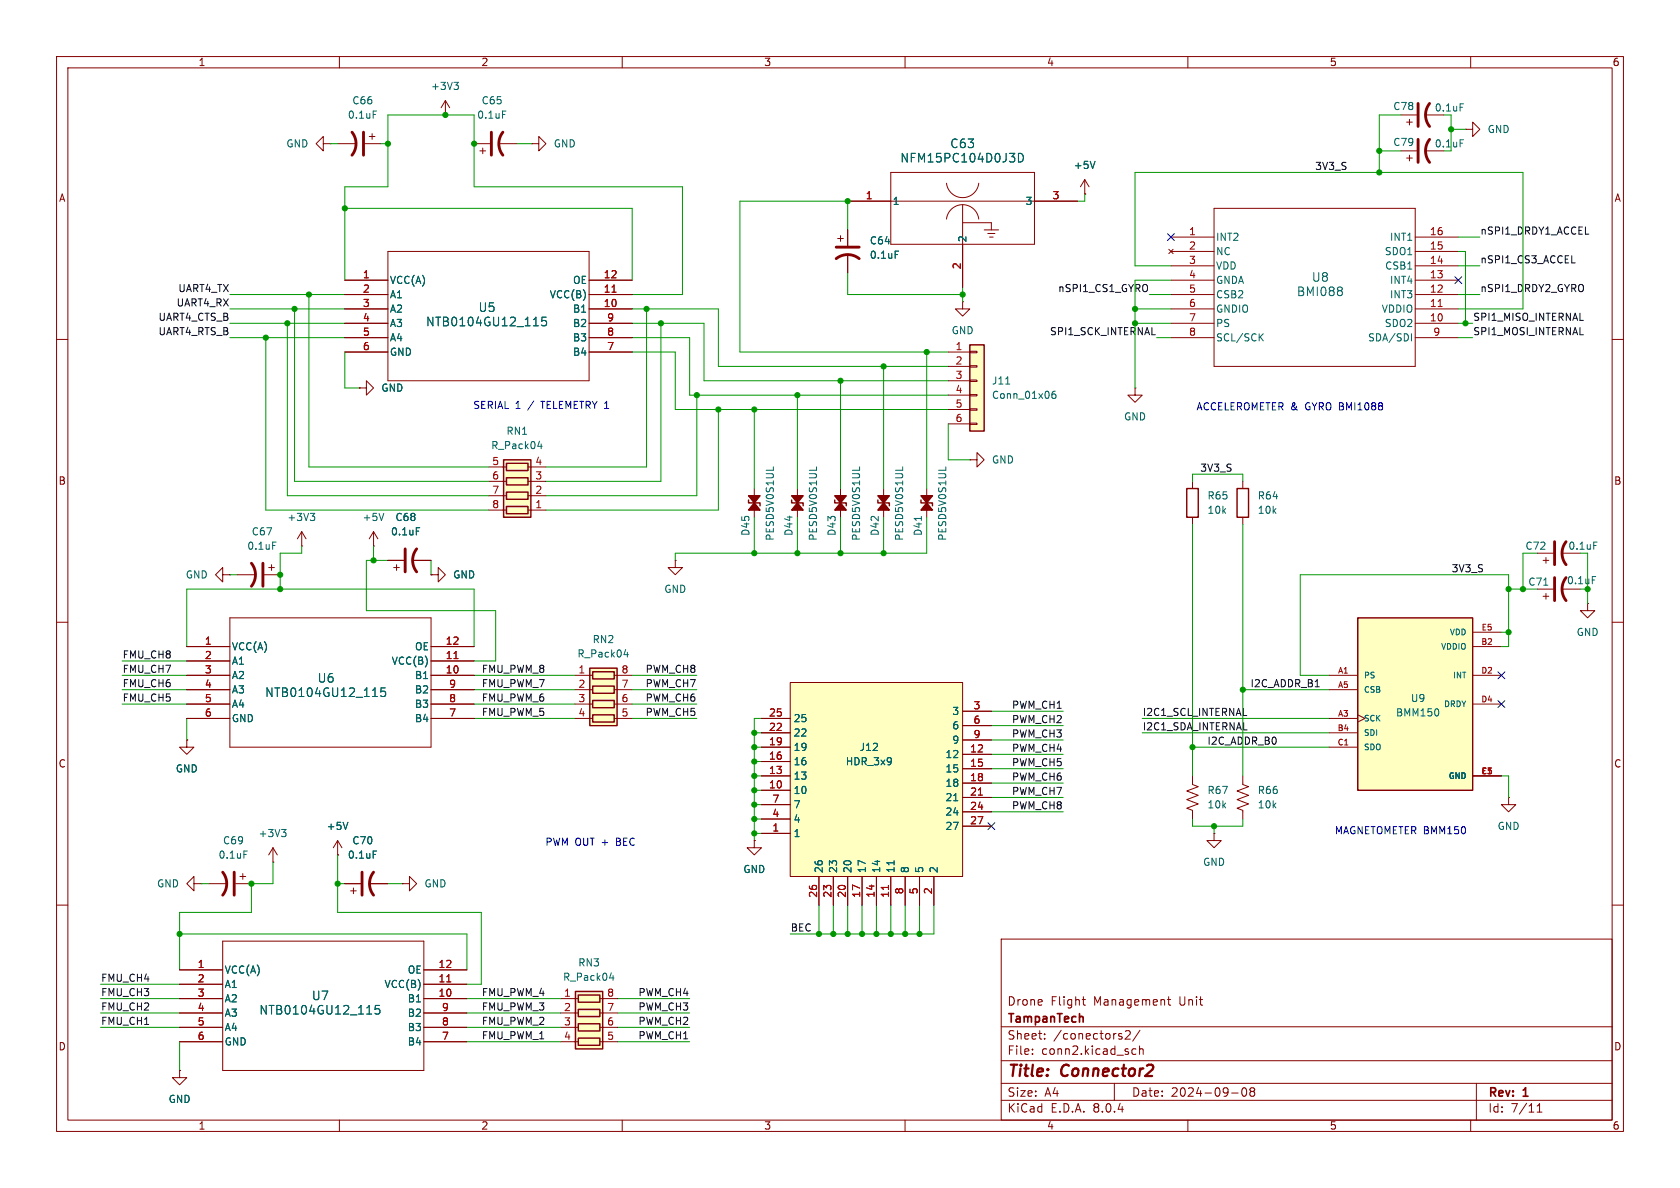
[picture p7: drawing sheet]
<svg xmlns="http://www.w3.org/2000/svg" width="297mm" height="210mm" viewBox="0 0 297 210" stroke-linecap="round" stroke-linejoin="round" font-family="sans-serif">
<g fill="none" stroke="#840000" stroke-width=".18">
<path d="M10 10h277v190h-277zM12 12h273v186h-273zM60 10v2M78.7 17.8l-.7 1.3M78.7 17.8v2.5M78.7 17.8l.8 1.3M110 10v2M160 10v2M210 10v2M260 10v2M78.7 20.3h.1M10 60h2"/>
<path d="M285 60h2M163.8 86.4v5M10 110h2M33 114.3h7.6M33 119.4h7.6M33 116.8h7.6M40.6 109.2h35.6v22.9h-35.6zM76.2 114.3h7.6M76.2 119.4h7.6M76.2 116.8h7.6M285 110h2M33 130.8v1.3h1.3l-1.3 1.3-1.3-1.3h1.3"/>
<path d="M33 130.8h.1M33 121.9h7.6M33 124.5h7.6M33 127h7.6M76.2 121.9h7.6M76.2 124.5h7.6M76.2 127h7.6M210.8 137.2v1.5l1 .4-2 .7 2 .8-2 .8 2 .7-2 .8 1 .4v1.5M10 160h2M214.6 147.3v1.3h1.3l-1.3 1.3-1.2-1.3h1.2M214.6 147.3h.1M285 160h2"/>
<path d="M177 166h108v32h-108zM191.3 176.7h.6M191.5 176.2v1.3l.4 .2M206.4 176.7h.6M206.6 176.2v1.3l.4 .2M60 198v2M110 198v2M160 198v2M177 194.5h108M177 191.5h108M177 187.5h108M177 181.5h108"/>
<path d="M182.5 186.3v.1M182.5 185.5v.1M184.7 183.6v.1M184.7 182.8v.1M197 191.5v3M198.3 183.3v.3M199 182.3l.5-.1 .2 .1 .1 .3-.9 1.1h.9M200.2 186.3l.2 .1 .4-.1M200.8 185.5l-.4-.1-.2 .1M201.5 185.5l.2-.1 .3 .1 .1 .9M201.5 184.9v1.5M201.5 182.1l-1.3 2"/>
<path d="M210 198v2M217.7 193.2h1.2M219.7 192.4l.2-.1a.81 .81 0 0 1 .6 .6 .81 .81 0 0 1-.3 .8l-.2 .1a.81 .81 0 0 1-.3-1.4zM221.2 192.9l-.2-.2 .2-.4 .5 .1 .1 .2-.3 .3M221.2 192.9l-.2 .3v.3l.2 .3 .5-.1 .1-.2-.1-.4-.2-.2M221.2 192.9h.3M260 198v2M261 191.5v6.5M271.7 196.6h.9M271.7 195.5l.5-.4v1.5"/>
</g>
<path d="M191.4 179.8l.1 .9" fill="none" stroke="#840000" stroke-width=".3"/>
<path d="M162.8 88.4v.5h2v.5" fill="none" stroke="#840000" stroke-width=".25"/>
<g fill="#840000" stroke="#840000" stroke-width=".25">
<path d="M163.8 88.9l1 1.3h-2z"/>
<path d="M162.8 87.6h2l-1 1.3z"/>
</g>
<path d="M80.3 14.5h.7l-.4 .5M80.8 15l.2 .3v.3l-.2 .2M162.9 91.3v.7M167.2 82.5v.6M65.9 123.1h.8M68.1 121.6h-.7l-.1 .7 .2-.1 .5 .1 .2 .2-.1 .5-.2 .1-.6-.1" fill="none" stroke="#006464" stroke-width=".18"/>
<path d="M80.3 116.4h.7" fill="none" stroke="#a90000" stroke-width=".18"/>
<path d="M240 109.2h20.3v30.5h-20.3z" fill="#ffffc2"/>
<path d="M140 88.4v.5h2v.5M147.6 88.4v.5h2v.5M155.2 88.4v.5h2v.5M240 109.2h20.3v30.5h-20.3z" fill="none" stroke="#840000" stroke-width=".25"/>
<g fill="none" stroke="#840000" stroke-width=".18">
<path d="M57.1 25.4v-1.3l-1.2 1.3 1.2 1.3v-1.3h1.3M58.4 25.4h.1M59.7 25.4h3.3M64.5 25.4h2.8M65.3 24.1h1M65.8 23.6v1M141 86.4v5M148.6 86.4v5M156.2 86.4v5M271.8 97.8h2.8M272.8 99.1h1M273.3 98.6v1"/>
<path d="M276.1 97.8h3.3M234.9 119.4h5.1M260.3 119.4h5.1M260.3 114.3h5.1M260.3 111.8h5.1M271.8 104.1h2.8M272.8 105.4h1M273.3 104.9v1M276.1 104.1h3.3M280.7 106.7v1.3h1.2l-1.2 1.2-1.3-1.2h1.3M280.7 106.7h.1M219.7 137.2v1.5l1 .4-2 .7 2 .8-2 .8 2 .7-2 .8 1 .4v1.5"/>
<path d="M234.9 127h5.1M234.9 121.9h5.1M234.9 129.5h5.1M234.9 132.1h5.1M240 126.4l1.3 .6-1.3 .6M260.3 137.2h5.1M260.3 124.5h5.1M266.7 141v1.2h1.3l-1.3 1.3-1.3-1.3h1.3M266.7 141h.1"/>
</g>
<path d="M66 19.6h.6M144.3 82.5v.6M152 82.5v.6M159.6 82.5v.6M281.8 95.8h.6M272.9 103.4h.7M281.5 101.9h.6M254.3 125.5v.8" fill="none" stroke="#006464" stroke-width=".18"/>
<path d="M62.2 23.4a3.3 3.3 0 0 1 0 4M64.3 23.4v4M274.8 95.8v4M276.9 95.8a3.3 3.3 0 0 0 0 4M274.8 102.1v4.1M276.9 102.1a3.3 3.3 0 0 0 0 4.1" fill="none" stroke="#840000" stroke-width=".51"/>
<g fill="#840000" stroke="#840000" stroke-width=".25">
<path d="M141 88.9l1 1.3h-2z"/>
<path d="M140 87.6h2l-1 1.3z"/>
<path d="M148.6 88.9l1 1.3h-2z"/>
<path d="M147.6 87.6h2l-1 1.3z"/>
<path d="M156.2 88.9l1 1.3h-2z"/>
<path d="M155.2 87.6h2l-1 1.3z"/>
</g>
<path d="M139.7 120.7h30.5v34.2h-30.5z" fill="#ffffc2"/>
<g fill="none" stroke="#840000" stroke-width=".18">
<path d="M61 49.5h7.6M61 54.6h7.6M61 52.1h7.6M61 57.2h7.6M61 59.7h7.6M68.6 44.5h35.5v22.8h-35.5zM104.1 49.5h7.7M104.1 54.6h7.7M104.1 52.1h7.7M104.1 57.2h7.7M104.1 59.7h7.7M61 62.2h7.6"/>
<path d="M104.1 62.2h7.7M134.6 139.7h5.1M134.6 137.2h5.1M134.6 134.6h5.1M134.6 132.1h5.1M134.6 129.5h5.1M134.6 127h5.1M139.7 120.7h30.5v34.2h-30.5zM170.2 133.4h5.1M170.2 135.9h5.1M170.2 138.4h5.1M170.2 125.7h5.1"/>
<path d="M170.2 128.3h5.1M170.2 130.8h5.1M134.6 147.3h5.1M134.6 144.8h5.1M134.6 142.2h5.1M144.8 154.9v5.1M147.3 154.9v5.1M149.9 154.9v5.1M152.4 154.9v5.1M154.9 154.9v5.1M157.5 154.9v5.1M160 154.9v5.1"/>
<path d="M162.6 154.9v5.1M165.1 154.9v5.1M170.2 141h5.1M170.2 143.5h5.1M170.2 146.1h5.1"/>
</g>
<path d="M94.3 57.6h.9M96.6 56.1h-.8v.7l.2-.2 .5 .1 .1 .2v.5l-.3 .2-.5-.2M158.1 152.2v.7M168.6 141.5h.7" fill="none" stroke="#006464" stroke-width=".18"/>
<path d="M108.2 51.7h.7M157.1 156.5v.7M173 140.6h.7" fill="none" stroke="#a90000" stroke-width=".18"/>
<path d="M89 81.3h4.9v10.1h-4.9z" fill="#ffffc2"/>
<path d="M89 81.3h4.9v10.1h-4.9zM89.5 89.5h3.8v1.3h-3.8zM89.5 87h3.8v1.3h-3.8zM89.5 84.5h3.8v1.2h-3.8zM89.5 81.9h3.8v1.3h-3.8zM132.3 88.4v.5h2.1v.5" fill="none" stroke="#840000" stroke-width=".25"/>
<g fill="none" stroke="#840000" stroke-width=".18">
<path d="M83.8 25.4h2.8M84.8 26.7h1.1M85.3 26.2v1M88.1 25.4h3.3M94 25.4h1.2v-1.3l1.3 1.3-1.3 1.3v-1.3M94 25.4h.1M63.5 68.6h1.3v-1.3l1.2 1.3-1.2 1.3v-1.3M63.5 68.6h.1M53.3 96.5h.1M53.3 94l-.7 1.3M53.3 94v2.5M53.3 94l.8 1.3"/>
<path d="M66 96.5h.1M66 94l-.7 1.3M66 94v2.5M66 94l.8 1.3M68.6 99.1h2.8M70.1 99.8v1M72.9 99.1h3.3M86.4 90.2h3.1M86.4 87.6h3.1M86.4 85.1h3.1M86.4 82.6h3.1M93.3 90.2h3.2"/>
<path d="M93.3 87.6h3.2M93.3 85.1h3.2M93.3 82.6h3.2M119.4 99.1v1.2h1.2l-1.2 1.3-1.3-1.3h1.3M119.4 99.1h.1M133.3 86.4v5M39.4 101.6v-1.3l-1.3 1.3 1.3 1.3v-1.3h1.2M40.6 101.6h.1M69.6 100.3h1M76.2 101.6h1.3v-1.3l1.2 1.3-1.2 1.3v-1.3M76.2 101.6h.1M48.3 152.4h.1"/>
<path d="M48.3 149.9l-.8 1.2M48.3 149.9v2.5M48.3 149.9l.7 1.2M59.7 151.1h.1M59.7 148.6l-.8 1.3M59.7 148.6v2.5M59.7 148.6l.8 1.3M133.3 148.6v1.3h1.3l-1.3 1.2-1.2-1.2h1.2M133.3 148.6h.1"/>
</g>
<path d="M88.8 19.6h.6M95.1 78.9h.8M95.7 78.5v.8M54.9 90.7h.7l-.4 .5M55.4 91.2l.2 .3v.3l-.2 .2M67.9 90.7l-.5 1.3M73.6 93.3h.6M136.7 82.5v.6M49.8 146.6h.8l-.5 .5M50.3 147.1l.3 .3v.3l-.3 .2M61.5 145.4l-.4 1.2" fill="none" stroke="#006464" stroke-width=".18"/>
<path d="M86.9 23.4v4M88.9 23.4a3.3 3.3 0 0 0 0 4M71.6 97v4.1M73.7 97a3.3 3.3 0 0 0 0 4.1" fill="none" stroke="#840000" stroke-width=".51"/>
<g fill="#840000" stroke="#840000" stroke-width=".25">
<path d="M133.3 88.9l1.1 1.3h-2.1z"/>
<path d="M132.3 87.6h2.1l-1.1 1.3z"/>
</g>
<path d="M101.7 175.3h4.9v10.1h-4.9z" fill="#ffffc2"/>
<path d="M209.8 86.4h2v5h-2zM218.7 86.4h2v5h-2zM101.7 175.3h4.9v10.1h-4.9zM102.2 175.9h3.8v1.3h-3.8zM102.2 178.4h3.8v1.3h-3.8zM102.2 181h3.8v1.2h-3.8zM102.2 183.5h3.8v1.3h-3.8z" fill="none" stroke="#840000" stroke-width=".25"/>
<g fill="none" stroke="#840000" stroke-width=".18">
<path d="M149.9 35.6h40.6M157.5 30.5h25.4v12.7h-25.4zM167.3 32.4a2.87 2.87 0 0 0 2.9 2.5 2.87 2.87 0 0 0 2.8-2.5M167.3 38.7a2.87 2.87 0 0 1 2.9-2.5 2.87 2.87 0 0 1 2.8 2.5M170.2 36.2v14.6M170.2 39.4h5.1v1.2M214.6 36.8h35.6v28h-35.6zM247.6 20.3h2.8M248.7 21.6h1M249.2 21.1v1M252 20.3h3.3M170.2 53.3v1.3h1.2l-1.2 1.3-1.3-1.3h1.3"/>
<path d="M170.2 53.3h.1M174 40.6h2.5M174.6 41.3h1.3M174.9 41.9h.7M206.6 44.1l.8 .7M207 41.9h7.6M207 57.2h7.6M207 54.6h7.6M207 52.1h7.6M207 49.5h7.6M207 47h7.6M207 44.5h7.6"/>
<path d="M207 59.7h7.6M207.4 44.1l-.8 .7M250.2 41.9h7.6M250.2 57.2h7.6M250.2 54.6h7.6M250.2 52.1h7.6M250.2 49.5h7.6M250.2 47h7.6M250.2 44.5h7.6M250.2 59.7h7.6M200.7 68.6v1.3h1.2l-1.2 1.2-1.3-1.2h1.3M200.7 68.6h.1"/>
<path d="M48 99.8v1M171.4 81.3h1.3v-1.3l1.3 1.3-1.3 1.3v-1.3M171.4 81.3h.1M210.8 85.1v1.3M210.8 91.4v1.3M219.7 85.1v1.3M219.7 91.4v1.3M41.9 101.6h3.3M46.7 101.6h2.8M47.5 100.3h1M34.3 156.2v-1.3l-1.3 1.3 1.3 1.3v-1.3h1.3M35.6 156.2h.1"/>
<path d="M36.8 156.2h3.3M41.7 156.2h2.7M42.4 154.9h1M42.9 154.4v1M61 156.2h2.8M62 157.5h1M62.5 157v1M65.3 156.2h3.3M31.7 176.5h7.7M31.7 179.1h7.7M31.7 171.5h7.7M31.7 174h7.7"/>
<path d="M39.4 166.4h35.5v22.8h-35.5zM74.9 176.5h7.6M74.9 179.1h7.6M74.9 171.5h7.6M74.9 174h7.6M99.1 176.5h3.1M99.1 179.1h3.1M106 176.5h3.2M106 179.1h3.2M31.7 189.2v1.3h1.3l-1.3 1.3-1.2-1.3h1.2M31.7 189.2h.1M31.7 181.6h7.7"/>
<path d="M31.7 184.2h7.7M74.9 181.6h7.6M74.9 184.2h7.6M99.1 181.6h3.1M99.1 184.2h3.1M106 181.6h3.2M106 184.2h3.2"/>
</g>
<g fill="none" stroke="#006464" stroke-width=".18">
<path d="M258.1 18.4h.6M180 27.1a.77 .77 0 0 1 .9 .8 .77 .77 0 0 1-.9 .7zM222.8 59.5l.5 .8M223.3 59l-.7 .7M237 50.7l.3 .3-.3 .4 .2 .1 .1 .5-.3 .3M249.5 59v1.3M48.2 95.8h.6M43.1 150.4h.6M66 150.4h.6M64.8 179.3h.9M67.1 177.7h-.7l-.1 .8 .2-.2 .5 .1 .2 .2-.1 .5-.2 .2-.6-.2M107.8 172.9h.8"/>
<path d="M108.4 172.5v.8"/>
</g>
<path d="M250.7 18.3v4.1M252.7 18.3a3.3 3.3 0 0 0 0 4.1M44.4 99.6a3.3 3.3 0 0 1 0 4M46.5 99.6v4M39.4 154.2a3.3 3.3 0 0 1 0 4M41.4 154.2v4M64 154.2v4M66 154.2a3.3 3.3 0 0 0 0 4" fill="none" stroke="#840000" stroke-width=".51"/>
<path d="M254.2 54.2h.8M79 173.6h.7" fill="none" stroke="#a90000" stroke-width=".18"/>
<path d="M171.4 61h2.6v15.2h-2.6z" fill="#ffffc2"/>
<path d="M167.6 62.2h3.8M167.6 64.8h3.8M167.6 67.3h3.8M167.6 69.9h3.8M167.6 72.4h3.8M167.6 74.9h3.8M171.4 74.8h1.3v.3h-1.3zM171.4 72.3h1.3v.2h-1.3zM171.4 69.7h1.3v.3h-1.3zM171.4 67.2h1.3v.2h-1.3zM171.4 64.6h1.3v.3h-1.3zM171.4 62.1h1.3v.3h-1.3z" fill="none" stroke="#840000" stroke-width=".18"/>
<path d="M171.4 61h2.6v15.2h-2.6z" fill="none" stroke="#840000" stroke-width=".25"/>
<path d="M177.8 67.9h.7M186.6 69.2h-.4a.86 .86 0 0 0 0 1.2l.4-.1 .1-.4-.3-.3-.3 .1-.1 .2" fill="none" stroke="#006464" stroke-width=".18"/>
<path d="M104.3 118.1h4.8v10.2h-4.8z" fill="#ffffc2"/>
<path d="M104.3 118.1h4.8v10.2h-4.8zM104.8 118.7h3.8v1.3h-3.8zM104.8 121.3h3.8v1.3h-3.8zM104.8 123.8h3.8v1.3h-3.8zM104.8 126.4h3.8v1.2h-3.8z" fill="none" stroke="#840000" stroke-width=".25"/>
<g fill="none" stroke="#840000" stroke-width=".18">
<path d="M149.9 35.6h7.6M182.9 35.6h7.6M191.8 34.3h.1M191.8 31.8l-.8 1.2M191.8 31.8v2.5M191.8 31.8l.7 1.2M247.6 26.7h2.8M248.7 27.9h1M249.2 27.4v1M252 26.7h3.3M259.1 22.9h1.2v-1.3l1.3 1.3-1.3 1.2v-1.2M259.1 22.9h.1"/>
<path d="M61 49.5h7.6M61 54.6h7.6M61 52.1h7.6M61 57.2h7.6M61 59.7h7.6M104.1 49.5h7.7M104.1 54.6h7.7M104.1 52.1h7.7M104.1 57.2h7.7M104.1 59.7h7.7M148.1 42.2h1M148.6 41.7v1"/>
<path d="M149.9 40.6v2.8M149.9 45v3.3M170.2 43.2v7.6M61 62.2h7.6M63.5 68.6h.1M104.1 62.2h7.7M68.6 99.1h2.8M72.9 99.1h3.3M33 119.4h7.6M33 114.3h7.6M33 116.8h7.6M76.2 101.6h.1"/>
<path d="M76.2 119.4h7.6M76.2 114.3h7.6M76.2 116.8h7.6M101.6 119.4h3.2M108.6 119.4h3.2M33 130.8h.1M33 121.9h7.6M33 124.5h7.6M33 127h7.6M76.2 121.9h7.6M76.2 124.5h7.6M76.2 127h7.6"/>
<path d="M101.6 121.9h3.2M101.6 124.5h3.2M101.6 127h3.2M108.6 121.9h3.2M108.6 124.5h3.2M108.6 127h3.2M134.6 127h5.1M134.6 139.7h5.1M134.6 137.2h5.1M134.6 134.6h5.1M134.6 132.1h5.1M134.6 129.5h5.1"/>
<path d="M170.2 133.4h5.1M170.2 135.9h5.1M170.2 138.4h5.1M170.2 125.7h5.1M170.2 128.3h5.1M170.2 130.8h5.1M59.7 151.1h.1M61 156.2h2.8M65.3 156.2h3.3M71.1 156.2h1.3v-1.3l1.3 1.3-1.3 1.3v-1.3M71.1 156.2h.1M133.3 148.6h.1"/>
<path d="M134.6 147.3h5.1M134.6 144.8h5.1M134.6 142.2h5.1M144.8 154.9v5.1M147.3 154.9v5.1M149.9 154.9v5.1M152.4 154.9v5.1M154.9 154.9v5.1M157.5 154.9v5.1M160 154.9v5.1M162.6 154.9v5.1M165.1 154.9v5.1"/>
<path d="M170.2 141h5.1M170.2 143.5h5.1M170.2 146.1h5.1M31.7 171.5h7.7M31.7 176.5h7.7M31.7 174h7.7M31.7 179.1h7.7M74.9 171.5h7.6M74.9 176.5h7.6M74.9 174h7.6M74.9 179.1h7.6M31.7 189.2h.1"/>
<path d="M31.7 181.6h7.7M31.7 184.2h7.7M74.9 181.6h7.6M74.9 184.2h7.6"/>
</g>
<g fill="none" stroke="#006464" stroke-width=".18">
<path d="M180 27.1a.77 .77 0 0 1 .9 .8 .77 .77 0 0 1-.9 .7zM193.6 28.5l-.4 1.3M258.1 24.7h.6M94.3 57.6h.9M96.6 56.1h-.8v.7l.2-.2 .5 .1 .1 .2v.5l-.3 .2-.5-.2M158.3 44.4h.6M73.6 93.3h.6M110.3 115.7h.8M110.9 115.3v.8M65.9 123.1h.8M68.1 121.6h-.7l-.1 .7 .2-.1 .5 .1 .2 .2-.1 .5-.2 .1-.6-.1M61.5 145.4l-.4 1.2"/>
<path d="M66 150.4h.6M158.1 152.2v.7M168.6 141.5h.7M64.8 179.3h.9M67.1 177.7h-.7l-.1 .8 .2-.2 .5 .1 .2 .2-.1 .5-.2 .2-.6-.2"/>
</g>
<path d="M250.7 24.6v4.1M252.7 24.6a3.3 3.3 0 0 0 0 4.1M147.8 45.7a3.3 3.3 0 0 1 4.1 0M147.8 43.7h4.1" fill="none" stroke="#840000" stroke-width=".51"/>
<path d="M277.9 46.5h.6M280.3 41.4h.6M219.8 126.5h.6M232.5 121.4h.7" fill="none" stroke="#0f0f0f" stroke-width=".18"/>
<g fill="none" stroke="#009600" stroke-width=".18">
<path d="M58.4 25.4h1.3M61 36.8h50.8v12.7M67.3 25.4h1.3M91.4 25.4h2.6M191.8 34.3v1.3h-1.3M243.8 26.7h3.8M247.6 20.3h-3.8v10.2M256.5 20.3v6.4M256.5 22.9h2.6M40.6 52.1h20.4M40.6 59.7h20.4M40.6 54.6h20.4"/>
<path d="M40.6 57.2h20.4M47 59.7v30.5h39.4M50.8 57.2v30.4h35.6M52.1 54.6v30.5h34.3M54.6 52.1v30.5h31.8M61 49.5v-16.5h7.6v-12.7h15.2v12.7h36.8v19.1h-8.8M111.8 54.6h15.2v10.2h40.6M111.8 57.2h12.7v10.1h43.1M111.8 59.7h10.1v10.2h45.7M114.3 54.6v28h-17.8M116.8 57.2v27.9h-20.3M149.9 40.6v-5h-19.1v26.6h36.8"/>
<path d="M149.9 48.3v3.8h20.3M170.2 50.8v2.5M200.7 54.6h6.3M200.7 57.2h6.3M203.2 52.1h3.8M204.5 59.7h2.5M207 47h-6.3v-16.5h68.5v24.1h-11.4M207 49.5h-6.3v19.1M257.8 52.1h3.8M257.8 59.7h2.5M257.8 57.2h2.5M257.8 44.5h1.3v12.7"/>
<path d="M257.8 47h3.8M257.8 41.9h3.8M61 62.2v6.4h2.5M111.8 62.2h7.6v10.2h48.2M123.2 69.9v17.7h-26.7M127 72.4v17.8h-30.5M133.3 72.4v14M141 69.9v16.5M148.6 67.3v19.1M156.2 64.8v21.6M163.8 62.2v24.2M167.6 74.9v6.4h3.8"/>
<path d="M53.3 96.5v1.3h-3.8v6.3M66 96.5v2.6M68.6 99.1h-3.8v8.9h22.8v8.8h-3.8M76.2 99.1v2.5M133.3 91.4v6.4M141 91.4v6.4M148.6 91.4v6.4M156.2 91.4v6.4M163.8 91.4v6.4h-44.4v1.3M210.8 85.1v-1.3h8.9v1.3M210.8 92.7v44.5M219.7 92.7v44.5"/>
<path d="M269.2 97.8v6.3M280.7 97.8v8.9M21.6 119.4h11.4M21.6 116.8h11.4M33 114.3v-10.2h50.8v10.2M40.6 101.6h1.3M83.8 119.4h17.8M111.8 119.4h11.4M265.4 114.3h1.3v-12.7h-36.8v17.8h5M265.4 111.8h1.3M266.7 104.1h5.1M279.4 104.1h1.3"/>
<path d="M21.6 121.9h11.4M21.6 124.5h11.4M33 127v3.8M83.8 127h17.8M83.8 121.9h17.8M83.8 124.5h17.8M111.8 127h11.4M111.8 121.9h11.4M111.8 124.5h11.4M133.3 137.2h1.3M133.3 134.6h1.3M133.3 129.5h1.3"/>
<path d="M133.3 132.1h1.3M133.3 139.7h1.3M134.6 127h-1.3v21.6M175.3 125.7h12.7M175.3 128.3h12.7M175.3 130.8h12.7M175.3 133.4h12.7M175.3 135.9h12.7M175.3 138.4h12.7M201.9 127h33M201.9 129.5h33M210.8 132.1h24.1"/>
<path d="M219.7 121.9h15.2M265.4 137.2h1.3v3.8M35.6 156.2h1.2M48.3 152.4v3.8h-3.9v5.1h-12.7v10.2M59.7 156.2h1.3M59.7 151.1v10.2h25.4v12.7h-2.6M68.6 156.2h2.5M133.3 147.3h1.3M133.3 142.2h1.3M133.3 144.8h1.3M175.3 141h12.7M175.3 143.5h12.7"/>
<path d="M210.8 144.8v1.3h8.9v-1.3M214.6 146.1v1.2M17.8 179.1h13.9M17.8 176.5h13.9M17.8 174h13.9M31.7 165.1h50.8v6.4M82.5 179.1h16.6M82.5 176.5h16.6M109.2 179.1h12.7M109.2 176.5h12.7M144.8 160v5.1M147.3 160v5.1"/>
<path d="M149.9 160v5.1M152.4 160v5.1M154.9 160v5.1M157.5 160v5.1M160 160v5.1M162.6 160v5.1M165.1 160v5.1h-25.4M17.8 181.6h13.9M31.7 184.2v5M82.5 181.6h16.6M82.5 184.2h16.6M109.2 181.6h12.7"/>
<path d="M109.2 184.2h12.7"/>
</g>
<path d="M206.4 41.3l1.2 1.2M207.6 41.3l-1.2 1.2M257.2 48.9l1.2 1.2M258.4 48.9l-1.2 1.2M264.8 118.8l1.2 1.2M266 118.8l-1.2 1.2M264.8 123.9l1.2 1.2M266 123.9l-1.2 1.2M174.7 145.4l1.2 1.3M175.9 145.4l-1.2 1.3" fill="none" stroke="#000084" stroke-width=".18"/>
<path d="M108.2 51.7h.7M80.3 116.4h.7M157.1 156.5v.7M173 140.6h.7M79 173.6h.7" fill="none" stroke="#a90000" stroke-width=".18"/>
<g fill="#009600" stroke="#009600" stroke-width=".18">
<circle cx="243.8" cy="30.5" r=".46"/>
<circle cx="200.7" cy="57.2" r=".46"/>
<circle cx="200.7" cy="54.6" r=".46"/>
<circle cx="243.8" cy="26.7" r=".46"/>
<circle cx="256.5" cy="22.9" r=".46"/>
<circle cx="259.1" cy="57.2" r=".46"/>
<circle cx="154.9" cy="165.1" r=".46"/>
<circle cx="157.5" cy="165.1" r=".46"/>
<circle cx="162.6" cy="165.1" r=".46"/>
<circle cx="152.4" cy="165.1" r=".46"/>
<circle cx="160" cy="165.1" r=".46"/>
<circle cx="266.7" cy="111.8" r=".46"/>
<circle cx="269.2" cy="104.1" r=".46"/>
<circle cx="280.7" cy="104.1" r=".46"/>
<circle cx="266.7" cy="104.1" r=".46"/>
<circle cx="214.6" cy="146.1" r=".46"/>
<circle cx="210.8" cy="132.1" r=".46"/>
<circle cx="219.7" cy="121.9" r=".46"/>
<circle cx="156.2" cy="97.8" r=".46"/>
<circle cx="52.1" cy="54.6" r=".46"/>
<circle cx="54.6" cy="52.1" r=".46"/>
<circle cx="49.5" cy="101.6" r=".46"/>
<circle cx="49.5" cy="104.1" r=".46"/>
<circle cx="66" cy="99.1" r=".46"/>
<circle cx="47" cy="59.7" r=".46"/>
<circle cx="50.8" cy="57.2" r=".46"/>
<circle cx="133.3" cy="142.2" r=".46"/>
<circle cx="133.3" cy="139.7" r=".46"/>
<circle cx="133.3" cy="129.5" r=".46"/>
<circle cx="144.8" cy="165.1" r=".46"/>
<circle cx="149.9" cy="165.1" r=".46"/>
<circle cx="147.3" cy="165.1" r=".46"/>
<circle cx="133.3" cy="147.3" r=".46"/>
<circle cx="133.3" cy="137.2" r=".46"/>
<circle cx="133.3" cy="134.6" r=".46"/>
<circle cx="133.3" cy="132.1" r=".46"/>
<circle cx="148.6" cy="97.8" r=".46"/>
<circle cx="133.3" cy="97.8" r=".46"/>
<circle cx="133.3" cy="144.8" r=".46"/>
<circle cx="170.2" cy="52.1" r=".46"/>
<circle cx="163.8" cy="62.2" r=".46"/>
<circle cx="141" cy="69.9" r=".46"/>
<circle cx="114.3" cy="54.6" r=".46"/>
<circle cx="149.9" cy="35.6" r=".46"/>
<circle cx="116.8" cy="57.2" r=".46"/>
<circle cx="141" cy="97.8" r=".46"/>
<circle cx="148.6" cy="67.3" r=".46"/>
<circle cx="156.2" cy="64.8" r=".46"/>
<circle cx="123.2" cy="69.9" r=".46"/>
<circle cx="127" cy="72.4" r=".46"/>
<circle cx="133.3" cy="72.4" r=".46"/>
<circle cx="44.4" cy="156.2" r=".46"/>
<circle cx="59.7" cy="156.2" r=".46"/>
<circle cx="31.7" cy="165.1" r=".46"/>
<circle cx="83.8" cy="25.4" r=".46"/>
<circle cx="78.7" cy="20.3" r=".46"/>
<circle cx="68.6" cy="25.4" r=".46"/>
<circle cx="61" cy="36.8" r=".46"/>
</g>
<g font-size="2.8" fill="#840000">
<text x="178" y="190.9">Title:</text>
<text x="187.7" y="190.9">Connector2</text>
</g>
<g font-size="2.1" fill="#006464">
<text x="159.1" y="28.9">NFM15PC104D0J3D</text>
<text x="167.9" y="26.4">C63</text>
<text x="229.2" y="52.6">BMI088</text>
<text x="231.8" y="50">U8</text>
<text x="75.2" y="57.9">NTB0104GU12_115</text>
<text x="84.5" y="55.3">U5</text>
<text x="46.8" y="123.4">NTB0104GU12_115</text>
<text x="56.1" y="120.9">U6</text>
<text x="45.8" y="179.6">NTB0104GU12_115</text>
<text x="55" y="177">U7</text>
</g>
<g font-size="2.1" fill="#840000">
<text x="178" y="178">Drone</text>
<text x="185.7" y="178">Flight</text>
<text x="193.4" y="178">Management</text>
<text x="208.6" y="178">Unit</text>
<text x="178" y="184">Sheet:</text>
<text x="178" y="181.2">TampanTech</text>
<text x="186.2" y="184">/conectors2/</text>
<text x="178" y="186.7">File:</text>
<text x="184.1" y="186.7">conn2.kicad_sch</text>
<text x="178" y="196.9">KiCad</text>
<text x="178" y="194.1">Size:</text>
<text x="184.7" y="194.1">A4</text>
<text x="185.7" y="196.9">E.D.A.</text>
<text x="193.3" y="196.9">8.0.4</text>
<text x="200" y="194.1">Date:</text>
<text x="207" y="194.1">2024-09-08</text>
<text x="263" y="194.3">Rev:</text>
<text x="263" y="196.9">Id:</text>
<text x="267.1" y="196.9">7/11</text>
<text x="269.4" y="194.3">1</text>
</g>
<g font-size="1.8" fill="#840000">
<text x="35" y="11.9">1</text>
<text x="85" y="11.9">2</text>
<text x="135" y="11.9">3</text>
<text x="185" y="11.9">4</text>
<text x="235" y="11.9">5</text>
<text x="285" y="11.9">6</text>
<text x="10.3" y="35.9">A</text>
<text x="285.3" y="35.9">A</text>
<text x="10.3" y="85.9">B</text>
<text x="285.3" y="85.9">B</text>
<text x="10.3" y="135.9">C</text>
<text x="285.3" y="135.9">C</text>
<text x="10.3" y="185.9">D</text>
<text x="285.3" y="185.9">D</text>
<text x="35" y="199.9">1</text>
<text x="85" y="199.9">2</text>
<text x="135" y="199.9">3</text>
<text x="185" y="199.9">4</text>
<text x="235" y="199.9">5</text>
<text x="285" y="199.9">6</text>
</g>
<g font-size="1.8" fill="#006464">
<text x="76.1" y="16.1">+3V3</text>
<text x="61.4" y="21.2">0.1uF</text>
<text x="62.2" y="18.6">C66</text>
<text x="84.3" y="21.2">0.1uF</text>
<text x="85" y="18.6">C65</text>
<text x="246.2" y="19.7">C78</text>
<text x="262.9" y="23.7">GND</text>
<text x="50.5" y="26.3">GND</text>
<text x="97.8" y="26.3">GND</text>
<text x="246.2" y="26">C79</text>
<text x="189.7" y="30.1">+5V</text>
<text x="157.7" y="36.4">1</text>
<text x="181.2" y="36.4">3</text>
<text x="153.7" y="43.4">C64</text>
<text x="153.7" y="45.9">0.1uF</text>
<text x="171" y="42.9" transform="rotate(-90 171 42.9)">2</text>
<text x="214.9" y="42.8">INT2</text>
<text x="214.9" y="45.3">NC</text>
<text x="214.9" y="47.9">VDD</text>
<text x="244.7" y="45.3">SDO1</text>
<text x="244.8" y="47.9">CSB1</text>
<text x="245.6" y="42.8">INT1</text>
<text x="68.8" y="50.4">VCC(A)</text>
<text x="68.8" y="52.9">A1</text>
<text x="97.1" y="52.9">VCC(B)</text>
<text x="101.2" y="50.4">OE</text>
<text x="214.9" y="50.4">GNDA</text>
<text x="214.9" y="52.9">CSB2</text>
<text x="245.6" y="52.9">INT3</text>
<text x="245.6" y="50.4">INT4</text>
<text x="68.8" y="55.5">A2</text>
<text x="68.8" y="58">A3</text>
<text x="101.2" y="55.5">B1</text>
<text x="101.2" y="58">B2</text>
<text x="168.1" y="59.3">GND</text>
<text x="214.9" y="55.5">GNDIO</text>
<text x="214.9" y="58">PS</text>
<text x="244.2" y="55.5">VDDIO</text>
<text x="244.7" y="58">SDO2</text>
<text x="68.8" y="60.6">A4</text>
<text x="68.8" y="63.1">GND</text>
<text x="101.2" y="63.1">B4</text>
<text x="101.2" y="60.6">B3</text>
<text x="214.9" y="60.6">SCL/SCK</text>
<text x="241.7" y="60.6">SDA/SDI</text>
<text x="67.3" y="69.4">GND</text>
<text x="175.3" y="70.7">Conn_01x06</text>
<text x="175.3" y="68.2">J11</text>
<text x="89.4" y="77.1">RN1</text>
<text x="198.6" y="74.5">GND</text>
<text x="86.7" y="79.6">R_Pack04</text>
<text x="175.3" y="82.1">GND</text>
<text x="213.4" y="88.5">R65</text>
<text x="222.3" y="88.5">R64</text>
<text x="44.4" y="94.8">C67</text>
<text x="50.7" y="92.3">+3V3</text>
<text x="64" y="92.3">+5V</text>
<text x="69" y="94.8">0.1uF</text>
<text x="69.8" y="92.3">C68</text>
<text x="132.7" y="94.8" transform="rotate(-90 132.7 94.8)">D45</text>
<text x="137" y="95.7" transform="rotate(-90 137 95.7)">PESD5V0S1UL</text>
<text x="140.3" y="94.8" transform="rotate(-90 140.3 94.8)">D44</text>
<text x="144.6" y="95.7" transform="rotate(-90 144.6 95.7)">PESD5V0S1UL</text>
<text x="147.9" y="94.8" transform="rotate(-90 147.9 94.8)">D43</text>
<text x="152.2" y="95.7" transform="rotate(-90 152.2 95.7)">PESD5V0S1UL</text>
<text x="155.5" y="94.8" transform="rotate(-90 155.5 94.8)">D42</text>
<text x="159.9" y="95.7" transform="rotate(-90 159.9 95.7)">PESD5V0S1UL</text>
<text x="163.2" y="94.8" transform="rotate(-90 163.2 94.8)">D41</text>
<text x="167.5" y="95.7" transform="rotate(-90 167.5 95.7)">PESD5V0S1UL</text>
<text x="213.4" y="91">10k</text>
<text x="222.3" y="91">10k</text>
<text x="43.6" y="97.4">0.1uF</text>
<text x="32.7" y="102.5">GND</text>
<text x="80" y="102.5">GND</text>
<text x="117.3" y="105">GND</text>
<text x="270.1" y="103.7">C71</text>
<text x="276.9" y="103.5">0.1uF</text>
<text x="104.7" y="113.9">RN2</text>
<text x="278.6" y="112.6">GND</text>
<text x="40.9" y="115.2">VCC(A)</text>
<text x="40.9" y="117.7">A1</text>
<text x="69.2" y="117.7">VCC(B)</text>
<text x="73.3" y="115.2">OE</text>
<text x="102" y="116.4">R_Pack04</text>
<text x="40.9" y="120.2">A2</text>
<text x="40.9" y="122.8">A3</text>
<text x="40.9" y="125.3">A4</text>
<text x="73.3" y="120.2">B1</text>
<text x="73.3" y="125.3">B3</text>
<text x="73.3" y="122.8">B2</text>
<text x="249.3" y="124.3">U9</text>
<text x="40.9" y="127.9">GND</text>
<text x="73.3" y="127.9">B4</text>
<text x="140.2" y="130.4">22</text>
<text x="140.2" y="127.9">25</text>
<text x="168.3" y="126.6">3</text>
<text x="168.3" y="129.1">6</text>
<text x="168.3" y="131.7">9</text>
<text x="246.7" y="126.8">BMM150</text>
<text x="31" y="136.8">GND</text>
<text x="140.2" y="135.5">16</text>
<text x="140.2" y="132.9">19</text>
<text x="149.4" y="135.5">HDR_3x9</text>
<text x="151.9" y="132.9">J12</text>
<text x="167" y="134.2">12</text>
<text x="167" y="136.8">15</text>
<text x="140.2" y="140.6">10</text>
<text x="140.2" y="138">13</text>
<text x="140.2" y="143.1">7</text>
<text x="167" y="139.3">18</text>
<text x="167" y="141.8">21</text>
<text x="213.4" y="143.1">10k</text>
<text x="213.4" y="140.6">R67</text>
<text x="222.3" y="143.1">10k</text>
<text x="222.3" y="140.6">R66</text>
<text x="39.3" y="149.5">C69</text>
<text x="45.6" y="148.2">+3V3</text>
<text x="57.7" y="146.9">+5V</text>
<text x="62.2" y="149.5">C70</text>
<text x="140.2" y="148.2">1</text>
<text x="140.2" y="145.6">4</text>
<text x="167" y="144.4">24</text>
<text x="167" y="146.9">27</text>
<text x="264.7" y="146.9">GND</text>
<text x="38.5" y="152">0.1uF</text>
<text x="61.4" y="152">0.1uF</text>
<text x="131.3" y="154.5">GND</text>
<text x="145.6" y="154.4" transform="rotate(-90 145.6 154.4)">26</text>
<text x="148.2" y="154.4" transform="rotate(-90 148.2 154.4)">23</text>
<text x="150.7" y="154.4" transform="rotate(-90 150.7 154.4)">20</text>
<text x="153.3" y="154.4" transform="rotate(-90 153.3 154.4)">17</text>
<text x="155.8" y="154.4" transform="rotate(-90 155.8 154.4)">14</text>
<text x="158.3" y="154.4" transform="rotate(-90 158.3 154.4)">11</text>
<text x="160.9" y="154.4" transform="rotate(-90 160.9 154.4)">8</text>
<text x="163.4" y="154.4" transform="rotate(-90 163.4 154.4)">5</text>
<text x="166" y="154.4" transform="rotate(-90 166 154.4)">2</text>
<text x="212.6" y="153.3">GND</text>
<text x="27.7" y="157.1">GND</text>
<text x="74.9" y="157.1">GND</text>
<text x="39.6" y="172.3">VCC(A)</text>
<text x="72" y="172.3">OE</text>
<text x="99.4" y="173.6">R_Pack04</text>
<text x="102.1" y="171">RN3</text>
<text x="39.6" y="174.9">A1</text>
<text x="39.6" y="177.4">A2</text>
<text x="39.6" y="179.9">A3</text>
<text x="67.9" y="174.9">VCC(B)</text>
<text x="72" y="177.4">B1</text>
<text x="72" y="179.9">B2</text>
<text x="39.6" y="182.5">A4</text>
<text x="39.6" y="185">GND</text>
<text x="72" y="185">B4</text>
<text x="72" y="182.5">B3</text>
<text x="29.7" y="195.2">GND</text>
</g>
<g font-size="1.8" fill="#009600">
<text x="253.6" y="19.9">0.1uF</text>
<text x="253.6" y="26.3">0.1uF</text>
<text x="269.6" y="97.4">C72</text>
<text x="277.2" y="97.4">0.1uF</text>
</g>
<g font-size="1.8" fill="#a90000">
<text x="153" y="35.3">1</text>
<text x="186" y="35.3">3</text>
<text x="210.1" y="41.7">1</text>
<text x="252.7" y="41.7">16</text>
<text x="169.9" y="47.7" transform="rotate(-90 169.9 47.7)">2</text>
<text x="210.1" y="44.2">2</text>
<text x="210.1" y="46.7">3</text>
<text x="252.7" y="46.7">14</text>
<text x="252.7" y="44.2">15</text>
<text x="64.1" y="49.3">1</text>
<text x="64.1" y="51.8">2</text>
<text x="106.6" y="51.8">11</text>
<text x="106.6" y="49.3">12</text>
<text x="210.1" y="49.3">4</text>
<text x="210.1" y="51.8">5</text>
<text x="252.7" y="51.8">12</text>
<text x="252.7" y="49.3">13</text>
<text x="64.1" y="54.4">3</text>
<text x="64.1" y="56.9">4</text>
<text x="64.1" y="59.4">5</text>
<text x="106.6" y="54.4">10</text>
<text x="107.2" y="59.4">8</text>
<text x="107.2" y="56.9">9</text>
<text x="210.1" y="54.4">6</text>
<text x="210.1" y="56.9">7</text>
<text x="210.1" y="59.4">8</text>
<text x="252.7" y="56.9">10</text>
<text x="252.7" y="54.4">11</text>
<text x="253.3" y="59.4">9</text>
<text x="64.1" y="62">6</text>
<text x="107.2" y="62">7</text>
<text x="168.8" y="62">1</text>
<text x="168.8" y="64.5">2</text>
<text x="168.8" y="67.1">3</text>
<text x="168.8" y="69.6">4</text>
<text x="168.8" y="72.1">5</text>
<text x="168.8" y="74.7">6</text>
<text x="86.9" y="82.3">5</text>
<text x="94.5" y="82.3">4</text>
<text x="86.9" y="84.8">6</text>
<text x="86.9" y="87.4">7</text>
<text x="86.9" y="89.9">8</text>
<text x="94.5" y="89.9">1</text>
<text x="94.5" y="87.4">2</text>
<text x="94.5" y="84.8">3</text>
<text x="36.1" y="114">1</text>
<text x="36.1" y="116.6">2</text>
<text x="36.1" y="119.1">3</text>
<text x="78.7" y="119.1">10</text>
<text x="78.7" y="116.6">11</text>
<text x="78.7" y="114">12</text>
<text x="102.2" y="119.1">1</text>
<text x="109.8" y="119.1">8</text>
<text x="36.1" y="121.7">4</text>
<text x="36.1" y="124.2">5</text>
<text x="79.3" y="124.2">8</text>
<text x="79.3" y="121.7">9</text>
<text x="102.2" y="121.7">2</text>
<text x="102.2" y="124.2">3</text>
<text x="109.8" y="124.2">6</text>
<text x="109.8" y="121.7">7</text>
<text x="172" y="125.5">3</text>
<text x="36.1" y="126.7">6</text>
<text x="79.3" y="126.7">7</text>
<text x="102.2" y="126.7">4</text>
<text x="109.8" y="126.7">5</text>
<text x="135.8" y="131.8">19</text>
<text x="135.8" y="129.3">22</text>
<text x="135.8" y="126.7">25</text>
<text x="172" y="128">6</text>
<text x="172" y="130.6">9</text>
<text x="135.8" y="136.9">13</text>
<text x="135.8" y="134.4">16</text>
<text x="171.4" y="133.1">12</text>
<text x="171.4" y="135.6">15</text>
<text x="135.8" y="139.4">10</text>
<text x="136.5" y="142">7</text>
<text x="171.4" y="138.2">18</text>
<text x="171.4" y="140.7">21</text>
<text x="171.4" y="143.3">24</text>
<text x="136.5" y="147.1">1</text>
<text x="136.5" y="144.5">4</text>
<text x="171.4" y="145.8">27</text>
<text x="144.5" y="158.8" transform="rotate(-90 144.5 158.8)">26</text>
<text x="147.1" y="158.8" transform="rotate(-90 147.1 158.8)">23</text>
<text x="149.6" y="158.8" transform="rotate(-90 149.6 158.8)">20</text>
<text x="152.1" y="158.8" transform="rotate(-90 152.1 158.8)">17</text>
<text x="154.7" y="158.8" transform="rotate(-90 154.7 158.8)">14</text>
<text x="157.2" y="158.8" transform="rotate(-90 157.2 158.8)">11</text>
<text x="159.8" y="158.2" transform="rotate(-90 159.8 158.2)">8</text>
<text x="162.3" y="158.2" transform="rotate(-90 162.3 158.2)">5</text>
<text x="164.8" y="158.2" transform="rotate(-90 164.8 158.2)">2</text>
<text x="34.9" y="171.2">1</text>
<text x="34.9" y="173.7">2</text>
<text x="77.4" y="173.7">11</text>
<text x="77.4" y="171.2">12</text>
<text x="34.9" y="176.3">3</text>
<text x="34.9" y="178.8">4</text>
<text x="77.4" y="176.3">10</text>
<text x="78" y="178.8">9</text>
<text x="99.6" y="176.3">1</text>
<text x="99.6" y="178.8">2</text>
<text x="107.2" y="178.8">7</text>
<text x="107.2" y="176.3">8</text>
<text x="34.9" y="181.4">5</text>
<text x="34.9" y="183.9">6</text>
<text x="78" y="183.9">7</text>
<text x="78" y="181.4">8</text>
<text x="99.6" y="181.4">3</text>
<text x="99.6" y="183.9">4</text>
<text x="107.2" y="183.9">5</text>
<text x="107.2" y="181.4">6</text>
</g>
<g font-size="1.8" fill="#0f0f0f">
<text x="232.4" y="30.1">3V3_S</text>
<text x="261.6" y="41.6">nSPI1_DRDY1_ACCEL</text>
<text x="261.6" y="46.6">nSPI1_CS3_ACCEL</text>
<text x="31.4" y="51.7">UART4_TX</text>
<text x="187" y="51.7">nSPI1_CS1_GYRO</text>
<text x="261.6" y="51.7">nSPI1_DRDY2_GYRO</text>
<text x="27.9" y="56.8">UART4_CTS_B</text>
<text x="27.9" y="59.3">UART4_RTS_B</text>
<text x="31.1" y="54.3">UART4_RX</text>
<text x="185.5" y="59.3">SPI1_SCK_INTERNAL</text>
<text x="260.3" y="59.3">SPI1_MOSI_INTERNAL</text>
<text x="260.3" y="56.8">SPI1_MISO_INTERNAL</text>
<text x="212.1" y="83.5">3V3_S</text>
<text x="256.5" y="101.3">3V3_S</text>
<text x="21.6" y="119">FMU_CH7</text>
<text x="21.6" y="116.5">FMU_CH8</text>
<text x="85.1" y="119">FMU_PWM_8</text>
<text x="114" y="119">PWM_CH8</text>
<text x="21.6" y="124.1">FMU_CH5</text>
<text x="21.6" y="121.6">FMU_CH6</text>
<text x="85.1" y="124.1">FMU_PWM_6</text>
<text x="85.1" y="121.6">FMU_PWM_7</text>
<text x="114" y="124.1">PWM_CH6</text>
<text x="114" y="121.6">PWM_CH7</text>
<text x="178.8" y="125.4">PWM_CH1</text>
<text x="221" y="121.6">I2C_ADDR_B1</text>
<text x="85.1" y="126.7">FMU_PWM_5</text>
<text x="114" y="126.7">PWM_CH5</text>
<text x="178.8" y="130.5">PWM_CH3</text>
<text x="178.8" y="127.9">PWM_CH2</text>
<text x="201.9" y="126.7">I2C1_SCL_INTERNAL</text>
<text x="201.9" y="129.2">I2C1_SDA_INTERNAL</text>
<text x="213.4" y="131.7">I2C_ADDR_B0</text>
<text x="178.8" y="133">PWM_CH4</text>
<text x="178.8" y="135.5">PWM_CH5</text>
<text x="178.8" y="138.1">PWM_CH6</text>
<text x="178.8" y="143.2">PWM_CH8</text>
<text x="178.8" y="140.6">PWM_CH7</text>
<text x="139.7" y="164.8">BEC</text>
<text x="17.8" y="173.6">FMU_CH4</text>
<text x="17.8" y="178.7">FMU_CH2</text>
<text x="17.8" y="176.2">FMU_CH3</text>
<text x="85.1" y="176.2">FMU_PWM_4</text>
<text x="85.1" y="178.7">FMU_PWM_3</text>
<text x="112.8" y="178.7">PWM_CH3</text>
<text x="112.8" y="176.2">PWM_CH4</text>
<text x="17.8" y="181.3">FMU_CH1</text>
<text x="85.1" y="183.8">FMU_PWM_1</text>
<text x="85.1" y="181.3">FMU_PWM_2</text>
<text x="112.8" y="181.3">PWM_CH2</text>
<text x="112.8" y="183.8">PWM_CH1</text>
</g>
<g font-size="1.8" fill="#0000c2">
<text x="83.6" y="72.5">SERIAL 1</text>
<text x="93.5" y="72.5">/</text>
<text x="96" y="72.5">TELEMETRY 1</text>
<text x="211.4" y="72.7">ACCELEROMETER &amp;</text>
<text x="230.9" y="72.7">GYRO BMI1088</text>
<text x="96.3" y="149.7">PWM OUT +</text>
<text x="109.2" y="149.7">BEC</text>
<text x="235.9" y="147.7">MAGNETOMETER BMM150</text>
</g>
<g font-size="1.4" fill="#006464">
<text x="256.2" y="112.5">VDD</text>
<text x="254.6" y="115">VDDIO</text>
<text x="241" y="120.1">PS</text>
<text x="241" y="122.7">CSB</text>
<text x="255.2" y="125.2">DRDY</text>
<text x="256.8" y="120.1">INT</text>
<text x="241" y="127.7">SCK</text>
<text x="241" y="130.3">SDI</text>
<text x="241" y="132.8">SDO</text>
<text x="256" y="137.9">GND</text>
</g>
<g font-size="1.4" fill="#a90000">
<text x="261.8" y="111.5">E5</text>
<text x="236.4" y="119.1">A1</text>
<text x="261.8" y="114">B2</text>
<text x="261.8" y="119.1">D2</text>
<text x="236.4" y="121.7">A5</text>
<text x="261.8" y="124.2">D4</text>
<text x="236.4" y="129.3">B4</text>
<text x="236.4" y="131.8">C1</text>
<text x="236.4" y="126.7">A3</text>
<text x="261.8" y="136.9">E1</text>
<text x="262.8" y="136.9">3</text>
</g>
</svg>
